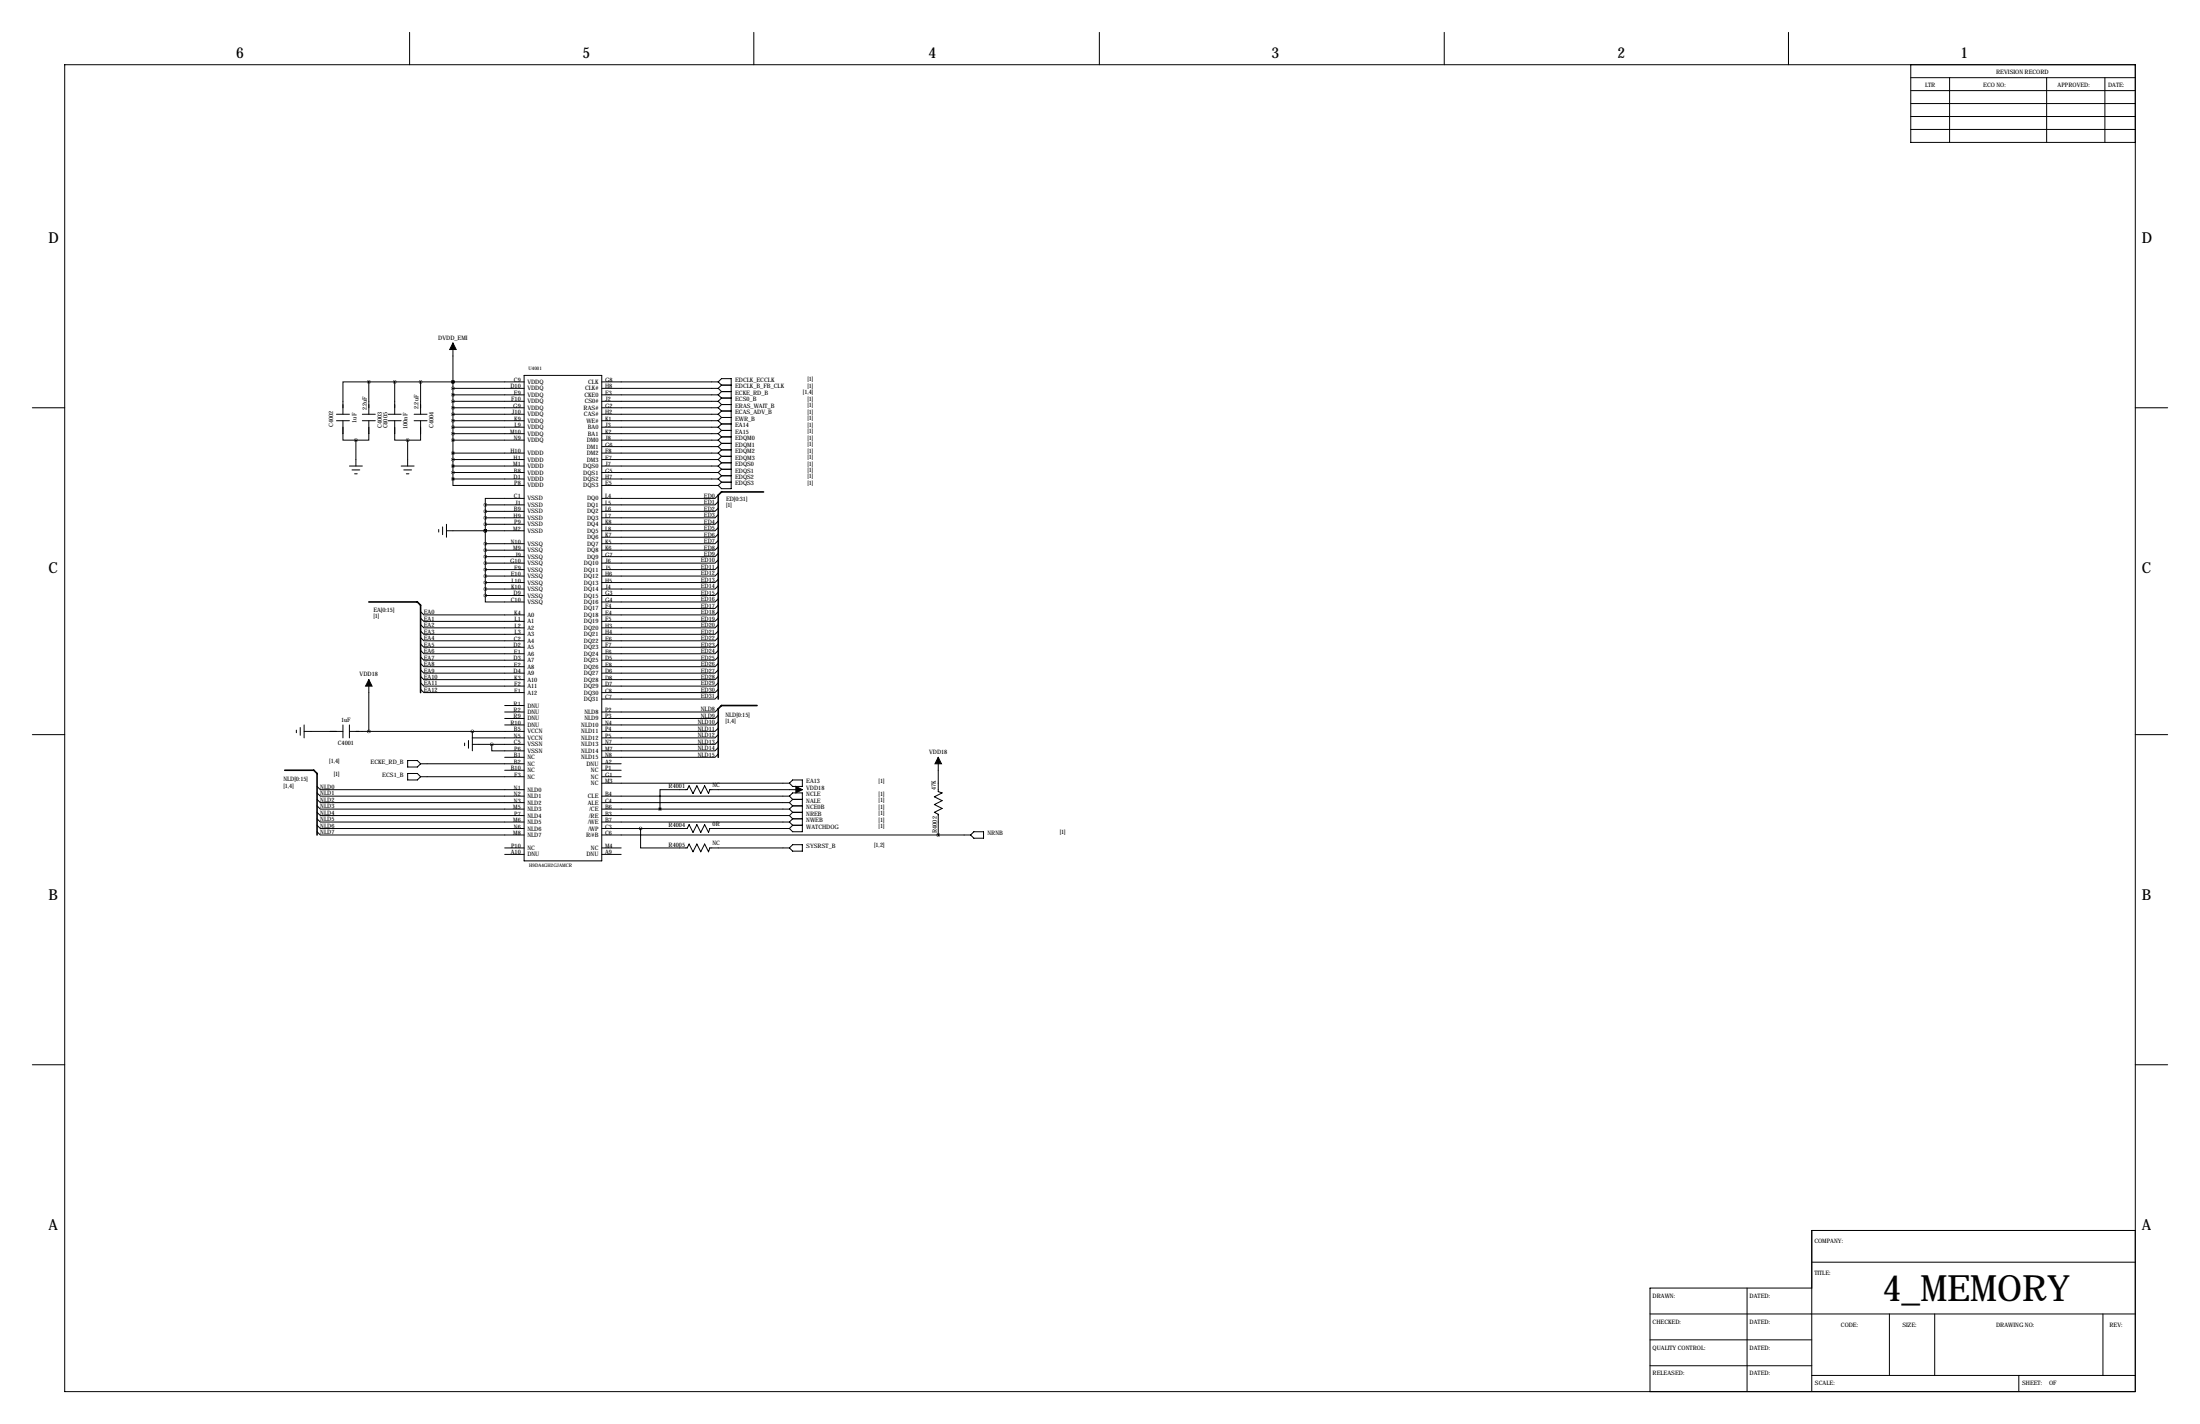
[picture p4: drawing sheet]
<svg xmlns="http://www.w3.org/2000/svg" width="864mm" height="559mm" viewBox="0 0 864 559" stroke-linecap="round" stroke-linejoin="round" font-family="sans-serif">
<g fill="none" stroke="#000" stroke-width=".39">
<path d="M160.8 12.7v12.7M295.9 12.7v12.7M431.5 12.7v12.7M566.9 12.7v12.7M702.1 12.7v12.7M25.4 25.4h812.8v520.7h-812.8zM750.1 25.4v30.5h88.1M750.1 35.6h88.1M750.1 30.5h88.1M765.3 30.5v25.4M803.4 30.5v25.4M826.3 30.5v25.4"/>
<path d="M750.1 50.8h88.1M750.1 45.7h88.1M750.1 40.6h88.1M177.8 134.6v53.4M144.8 149.9h-10.2v12.7M144.8 149.9v12.7M144.8 149.9h60.9M154.9 149.9v12.7M165.1 149.9v12.7M177.8 149.9h.1M177.8 152.4h27.9M177.8 154.9h27.9"/>
<path d="M177.8 157.5h27.9M205.7 147.3h30.5v190.5h-30.5zM236.2 149.9h45.7M236.2 152.4h45.7M236.2 154.9h45.7M236.2 157.5h45.7M281.9 149.9l1.3-1.3h3.8v43.2h-3.8l-1.3-1.3M281.9 157.5l1.3 1.3M281.9 154.9l1.3 1.3M281.9 152.4l1.3 1.3M281.9 149.9l1.3 1.2M283.2 158.8h3.8"/>
<path d="M283.2 158.8l-1.3 1.2M283.2 156.2h3.8M283.2 156.2l-1.3 1.3M283.2 153.7h3.8M283.2 153.7l-1.3 1.2M283.2 151.1h3.8M283.2 151.1l-1.3 1.3M12.7 160h12.7M132.1 162.6h5.1M132.1 165.1h5.1M134.6 165.1v7.6h5.1M139.7 172.7v10.2"/>
<path d="M142.2 162.6h5.1M142.2 165.1h5.1M144.8 165.1v7.6h-5.1M152.4 162.6h5.1M152.4 165.1h5.1M154.9 165.1v7.6h5.1M160 172.7v10.2M162.6 162.6h5M162.6 165.1h5M165.1 165.1v7.6h-5.1M177.8 160h27.9M177.8 162.6h27.9"/>
<path d="M177.8 165.1h27.9M177.8 167.6h27.9M177.8 170.2h27.9M177.8 172.7h27.9M177.8 177.8h27.9M236.2 160h45.7M236.2 162.6h45.7M236.2 165.1h45.7M236.2 167.6h45.7M236.2 170.2h45.7M236.2 172.7h45.7M236.2 175.3h45.7"/>
<path d="M236.2 177.8h45.7M281.9 177.8l1.3 1.3M281.9 175.3l1.3 1.2M281.9 172.7l1.3 1.3M281.9 170.2l1.3 1.2M281.9 167.6l1.3 1.3M281.9 165.1l1.3 1.3M281.9 162.6l1.3 1.2M281.9 160l1.3 1.3M283.2 179.1h3.8M283.2 179.1l-1.3 1.2M283.2 176.5h3.8"/>
<path d="M283.2 176.5l-1.3 1.3M283.2 174h3.8M283.2 174l-1.3 1.3M283.2 171.4h3.8M283.2 171.4l-1.3 1.3M283.2 168.9h3.8M283.2 168.9l-1.3 1.3M283.2 166.4h3.8M283.2 166.4l-1.3 1.2M283.2 163.8h3.8M283.2 163.8l-1.3 1.3M283.2 161.3h3.8"/>
<path d="M283.2 161.3l-1.3 1.3M838.2 160h12.7M137.2 182.9h5M138.2 184.4h3M139.2 185.9h1M157.5 182.9h5.1M158.5 184.4h3M159.5 185.9h1M177.8 188v2.5h27.9M177.8 188h27.9M177.8 180.3h27.9M177.8 182.9h27.9"/>
<path d="M177.8 185.4h27.9M190.5 198.1h15.2M190.5 198.1v35.6M205.7 195.6h-15.2v2.5M236.2 188h45.7M236.2 180.3h45.7M236.2 182.9h45.7M236.2 185.4h45.7M236.2 190.5h45.7M281.9 199.4l-1.2 1.3h-44.5M281.9 194.3l-1.2 1.3h-44.5M281.9 196.8l-1.2 1.3h-44.5"/>
<path d="M281.9 188l1.3 1.2M281.9 185.4l1.3 1.3M281.9 182.9l1.3 1.2M281.9 180.3l1.3 1.3M283.2 181.6l-1.3 1.3M283.2 186.7l-1.3 1.3M283.2 189.2h3.8M283.2 189.2l-1.3 1.3M283.2 186.7h3.8M283.2 184.1h3.8M283.2 184.1l-1.3 1.3M283.2 181.6h3.8"/>
<path d="M172.2 207.8v1M173.7 206.8v3M175.3 208.3h30.4M175.3 205.7v5.1M190.5 208.3h.1M190.5 200.7h15.2M190.5 205.7h15.2M190.5 213.4h15.2M190.5 215.9h15.2M190.5 218.4h15.2M190.5 203.2h15.2M281.9 217.2l-1.2 1.2h-44.5"/>
<path d="M281.9 201.9l-1.2 1.3h-44.5M281.9 207l-1.2 1.3h-44.5M281.9 219.7l-1.2 1.3h-44.5M281.9 209.6l-1.2 1.2h-44.5M281.9 212.1l-1.2 1.3h-44.5M281.9 204.5l-1.2 1.2h-44.5M281.9 214.6l-1.2 1.3h-44.5M190.5 233.7v2.5h15.2M190.5 221h15.2M190.5 223.5h15.2M190.5 226.1h15.2M190.5 228.6h15.2"/>
<path d="M190.5 231.1h15.2M190.5 233.7h15.2M281.9 222.2l-1.2 1.3h-44.5M281.9 232.4l-1.2 1.3h-44.5M281.9 224.8l-1.2 1.3h-44.5M281.9 229.9l-1.2 1.2h-44.5M281.9 227.3l-1.2 1.3h-44.5M281.9 234.9l-1.2 1.3h-44.5M281.9 237.5l-1.2 1.3h-44.5M165.1 242.6l1.3 1.2h39.3M165.1 240l1.3 1.3h39.3M165.1 245.1l1.3 1.3h39.3"/>
<path d="M165.1 247.6l1.3 1.3h39.3M165.1 250.2l1.3 1.3h39.3M165.1 252.7l1.3 1.3h39.3M165.1 255.3l1.3 1.2h39.3M165.1 257.8l1.3 1.3h39.3M281.9 240l-1.2 1.3h-44.5M281.9 242.6l-1.2 1.2h-44.5M281.9 245.1l-1.2 1.3h-44.5M281.9 247.6l-1.2 1.3h-44.5M281.9 250.2l-1.2 1.3h-44.5M281.9 252.7l-1.2 1.3h-44.5M281.9 255.3l-1.2 1.2h-44.5"/>
<path d="M281.9 257.8l-1.2 1.3h-44.5M144.8 266.7v20.3M165.1 260.3l1.3 1.3h39.3M165.1 262.9l1.3 1.3h39.3M165.1 265.4l1.3 1.3h39.3M165.1 268l1.3 1.2h39.3M165.1 270.5l1.3 1.3h39.3M198.1 279.4h7.6M198.1 276.9h7.6M281.9 278.1l-1.2 1.3h-44.5M281.9 260.3l-1.2 1.3h-44.5M281.9 262.9l-1.2 1.3h-44.5"/>
<path d="M281.9 265.4l-1.2 1.3h-44.5M281.9 268l-1.2 1.2h-44.5M281.9 270.5l-1.2 1.3h-44.5M281.9 273l-1.2 1.3h-44.5M12.7 288.3h12.7M116.3 286.5v1M117.9 285.5v3M119.4 287h15.2M119.4 284.5v5.1M134.6 284.5v5.1M137.2 287h68.5M137.2 284.5v5.1"/>
<path d="M160 298.4h3.8l1.3 1.3-1.3 1.3h-3.8zM165.1 299.7h40.6M182.4 291.6v1M183.9 290.6v3M185.4 287v2.6h20.3M185.4 292.1h20.3M185.4 289.6v5M193 292.1v2.5h12.7M198.1 284.5h7.6M198.1 281.9h7.6M198.1 297.2h7.6M236.2 299.7h7.6"/>
<path d="M281.9 295.9l-1.2 1.3h-44.5M281.9 293.4l-1.2 1.2h-44.5M281.9 290.8l-1.2 1.3h-44.5M281.9 288.3l-1.2 1.3h-44.5M281.9 285.8l-1.2 1.2h-44.5M281.9 283.2l-1.2 1.3h-44.5M281.9 280.7l-1.2 1.2h-44.5M368.3 297.2v13.4l1.5 .5-3 1.6 3 1.5-3 1.5 3 1.5-3 1.6 1.5 .7v8.2M838.2 288.3h12.7M124.5 311.1l1.2 1.3h80M124.5 318.8l1.2 1.2h80M124.5 308.6l1.2 1.3h80"/>
<path d="M124.5 313.7l1.2 1.3h80M124.5 316.2l1.2 1.3h80M160 303.5h3.8l1.3 1.3-1.3 1.3h-3.8zM165.1 304.8h40.6M198.1 302.3h7.6M236.2 304.8h7.6M236.2 307.3h73.7M236.2 302.3h7.6M236.2 312.4h73.7M236.2 315h73.7M236.2 317.5h73.7M309.9 312.4l1.2-1.3h3.9v15.3h-3.9l-1.2-1.3"/>
<path d="M309.9 317.5l1.2 1.3M309.9 315l1.2 1.2M309.9 312.4l1.2 1.3M311.1 306.1h3.9v2.5h-3.9l-1.2-1.3zM311.1 318.8h3.9M311.1 318.8l-1.2 1.2M311.1 316.2h3.9M311.1 316.2l-1.2 1.3M311.1 313.7h3.9M311.1 313.7l-1.2 1.3M315 309.9h-36.4l-.5 1.5-1.5-3-1.5 3-1.5-3-1.6 3-1.5-3-.8 1.5h-10.6v7.6M124.5 326.4l1.2 1.3h80"/>
<path d="M124.5 321.3l1.2 1.3h80M124.5 323.8l1.2 1.3h80M198.1 335.3h7.6M198.1 332.7h7.6M236.2 335.3h7.6M236.2 332.7h7.6M236.2 320h73.7M236.2 322.6h73.7M236.2 325.1h33.5l.8-1.5 1.5 3 1.6-3 1.5 3 1.5-3 1.5 3 .5-1.5h31.3M236.2 327.7h144.8M251.5 325.1v7.6h18.2l.8-1.5 1.5 3.1 1.6-3.1 1.5 3.1 1.5-3.1 1.5 3.1 .5-1.6h31.3M309.9 322.6l1.2 1.2"/>
<path d="M309.9 320l1.2 1.3M311.1 331.5h3.9v2.5h-3.9l-1.2-1.3zM311.1 323.8h3.9M311.1 323.8l-1.2 1.3M311.1 321.3h3.9M311.1 321.3l-1.2 1.3M382.3 326.4h3.8v2.5h-3.8l-1.3-1.2zM12.7 417.8h12.7M838.2 417.8h12.7M711.2 495.3h127M838.2 482.9h-127v63.2M647.7 515.6h190.5"/>
<path d="M685.8 505.5v40.6M711.2 505.5h-63.5v40.6M741.7 515.6v24.2M759.5 515.6v24.2M825.5 515.6v24.2M647.7 535.9h63.5M647.7 525.8h63.5M711.2 539.8h127M792.5 539.8v6.3"/>
</g>
<path d="M177.8 134.6l1.3 2.6h-2.6zM144.8 266.7l1.2 2.5h-2.5zM368.3 297.2l1.3 2.5h-2.6zM312.4 308.6l2.6 1.3-2.6 1.2z" fill="#000" stroke="#000" stroke-width=".39"/>
<path d="M160 172.7a.05 .05 0 0 0 .1 0 .05 .05 0 0 0-.1 0zM144.7 149.9a.05 .05 0 0 0 .1 0 .05 .05 0 0 0-.1 0zM154.9 149.9a.05 .05 0 0 0 .1 0 .05 .05 0 0 0-.1 0zM185.4 287a.05 .05 0 0 0 .1 0 .05 .05 0 0 0-.1 0zM144.7 287a.05 .05 0 0 0 .1 0 .05 .05 0 0 0-.1 0zM193 292.1a.05 .05 0 0 0 .1 0 .05 .05 0 0 0-.1 0zM251.4 325.1a.05 .05 0 0 0 .1 0 .05 .05 0 0 0-.1 0zM259 317.5a.05 .05 0 0 0 .1 0 .05 .05 0 0 0-.1 0z" fill="#000" stroke="#000" stroke-width="1.3"/>
<path d="M299.7 193h-16.5l-1.3 1.3v80M144.8 236.2h19l1.3 1.3v34.3M297.2 276.9h-14l-1.3 1.2v19.1M111.8 302.3h11.4l1.3 1.2v24.2" fill="none" stroke="#000" stroke-width=".63"/>
<text font-size="14.2" x="739.1" y="510.5">4_MEMORY</text>
<g font-size="5.9">
<text x="92.7" y="22.9">6</text>
<text x="228.6" y="22.9">5</text>
<text x="364.5" y="22.9">4</text>
<text x="499.1" y="22.9">3</text>
<text x="635" y="22.9">2</text>
<text x="769.6" y="22.9">1</text>
<text x="19" y="95.2">D</text>
<text x="840.7" y="95.2">D</text>
<text x="19" y="224.8">C</text>
<text x="840.7" y="224.8">C</text>
<text x="19" y="353.1">B</text>
<text x="840.7" y="353.1">B</text>
<text x="19" y="482.6">A</text>
<text x="840.7" y="482.6">A</text>
</g>
<g font-size="2.4">
<text x="783.6" y="29.2">REVISION RECORD</text>
<text x="755.6" y="34.3">LTR</text>
<text x="778.5" y="34.3">ECO NO:</text>
<text x="807.7" y="34.3">APPROVED:</text>
<text x="827.5" y="34.3">DATE:</text>
<text x="172" y="133.3">DVDD_EMI</text>
<text x="201.8" y="149.9">C9</text>
<text x="237.5" y="149.9">G8</text>
<text x="288.5" y="149.9">EDCLK_ECCLK</text>
<text x="317" y="149.7">[1]</text>
<text x="200.4" y="152.4">D10</text>
<text x="201.8" y="154.9">E9</text>
<text x="207" y="150.7">VDDQ</text>
<text x="207" y="153.2">VDDQ</text>
<text x="207" y="155.7">VDDQ</text>
<text x="229.4" y="155.7">CKE0</text>
<text x="229.7" y="153.2">CLK#</text>
<text x="230.9" y="150.7">CLK</text>
<text x="237.5" y="152.4">H8</text>
<text x="237.5" y="154.9">E3</text>
<text x="288.5" y="154.9">ECKE_RD_B</text>
<text x="288.5" y="152.4">EDCLK_B_FB_CLK</text>
<text x="315.2" y="154.7">[1,4]</text>
<text x="317" y="152.2">[1]</text>
<text x="144" y="161" transform="rotate(-90 144 161)">2.2uF</text>
<text x="164.3" y="160.5" transform="rotate(-90 164.3 160.5)">2.2uF</text>
<text x="200.7" y="157.5">F10</text>
<text x="201.5" y="160">G9</text>
<text x="207" y="158.3">VDDQ</text>
<text x="207" y="160.8">VDDQ</text>
<text x="229.1" y="160.8">RAS#</text>
<text x="229.5" y="158.3">CS0#</text>
<text x="237.5" y="157.5">J2</text>
<text x="237.5" y="160">G2</text>
<text x="288.5" y="160">ERAS_WAIT_B</text>
<text x="288.5" y="157.5">ECS0_B</text>
<text x="317" y="159.8">[1]</text>
<text x="317" y="157.3">[1]</text>
<text x="130.8" y="167.6" transform="rotate(-90 130.8 167.6)">C4002</text>
<text x="140" y="165.9" transform="rotate(-90 140 165.9)">1uF</text>
<text x="149.9" y="167.9" transform="rotate(-90 149.9 167.9)">C4003</text>
<text x="170.2" y="167.9" transform="rotate(-90 170.2 167.9)">C4004</text>
<text x="200.9" y="162.6">J10</text>
<text x="201.9" y="165.1">K9</text>
<text x="202" y="167.6">L9</text>
<text x="207" y="163.4">VDDQ</text>
<text x="207" y="165.9">VDDQ</text>
<text x="229.2" y="163.4">CAS#</text>
<text x="230.2" y="165.9">WE#</text>
<text x="237.5" y="162.6">H2</text>
<text x="237.5" y="165.1">K1</text>
<text x="237.5" y="167.6">J3</text>
<text x="288.5" y="167.6">EA14</text>
<text x="288.5" y="165.1">EWR_B</text>
<text x="288.5" y="162.6">ECAS_ADV_B</text>
<text x="317" y="167.4">[1]</text>
<text x="317" y="164.9">[1]</text>
<text x="317" y="162.4">[1]</text>
<text x="152.1" y="168.1" transform="rotate(-90 152.1 168.1)">C4005</text>
<text x="160" y="168.3" transform="rotate(-90 160 168.3)">100nF</text>
<text x="200.3" y="170.2">M10</text>
<text x="201.8" y="172.7">N9</text>
<text x="207" y="168.4">VDDQ</text>
<text x="207" y="171">VDDQ</text>
<text x="207" y="173.5">VDDQ</text>
<text x="230.3" y="173.5">DM0</text>
<text x="230.7" y="168.4">BA0</text>
<text x="230.7" y="171">BA1</text>
<text x="237.5" y="170.2">K2</text>
<text x="237.5" y="172.7">J8</text>
<text x="288.5" y="172.7">EDQM0</text>
<text x="288.5" y="170.2">EA15</text>
<text x="317" y="172.5">[1]</text>
<text x="317" y="170">[1]</text>
<text x="200.4" y="177.8">H10</text>
<text x="207" y="178.6">VDDD</text>
<text x="230.3" y="176.1">DM1</text>
<text x="230.3" y="178.6">DM2</text>
<text x="237.5" y="175.3">G6</text>
<text x="237.5" y="177.8">F8</text>
<text x="288.5" y="177.8">EDQM2</text>
<text x="288.5" y="175.3">EDQM1</text>
<text x="317" y="177.6">[1]</text>
<text x="317" y="175.1">[1]</text>
<text x="201.5" y="182.9">M1</text>
<text x="201.6" y="180.3">H1</text>
<text x="201.8" y="185.4">B8</text>
<text x="207" y="181.1">VDDD</text>
<text x="207" y="183.7">VDDD</text>
<text x="229" y="183.7">DQS0</text>
<text x="230.3" y="181.1">DM3</text>
<text x="237.5" y="180.3">E7</text>
<text x="237.5" y="182.9">J7</text>
<text x="237.5" y="185.4">G5</text>
<text x="288.5" y="185.4">EDQS1</text>
<text x="288.5" y="182.9">EDQS0</text>
<text x="288.5" y="180.3">EDQM3</text>
<text x="317" y="185.2">[1]</text>
<text x="317" y="182.7">[1]</text>
<text x="317" y="180.1">[1]</text>
<text x="201.6" y="188">D1</text>
<text x="201.9" y="190.5">P8</text>
<text x="207" y="188.8">VDDD</text>
<text x="207" y="186.2">VDDD</text>
<text x="207" y="191.3">VDDD</text>
<text x="229" y="186.2">DQS1</text>
<text x="229" y="188.8">DQS2</text>
<text x="229" y="191.3">DQS3</text>
<text x="237.5" y="188">H7</text>
<text x="237.5" y="190.5">E5</text>
<text x="288.5" y="190.5">EDQS3</text>
<text x="288.5" y="188">EDQS2</text>
<text x="317" y="190.3">[1]</text>
<text x="317" y="187.8">[1]</text>
<text x="201.8" y="195.6">C1</text>
<text x="207" y="196.4">VSSD</text>
<text x="230.5" y="196.4">DQ0</text>
<text x="237.5" y="195.6">L4</text>
<text x="276.3" y="195.3">ED0</text>
<text x="276.3" y="197.9">ED1</text>
<text x="285" y="196.6">ED[0:31]</text>
<text x="201.6" y="203.2">H9</text>
<text x="201.8" y="200.7">B9</text>
<text x="202.2" y="198.1">J1</text>
<text x="207" y="198.9">VSSD</text>
<text x="207" y="201.5">VSSD</text>
<text x="207" y="204">VSSD</text>
<text x="230.5" y="198.9">DQ1</text>
<text x="230.5" y="201.5">DQ2</text>
<text x="230.5" y="204">DQ3</text>
<text x="237.5" y="198.1">L5</text>
<text x="237.5" y="200.7">L6</text>
<text x="237.5" y="203.2">L7</text>
<text x="276.3" y="200.4">ED2</text>
<text x="276.3" y="202.9">ED3</text>
<text x="285" y="199.1">[1]</text>
<text x="201.5" y="208.3">M2</text>
<text x="201.9" y="205.7">P9</text>
<text x="207" y="206.5">VSSD</text>
<text x="207" y="209.1">VSSD</text>
<text x="230.5" y="206.5">DQ4</text>
<text x="230.5" y="209.1">DQ5</text>
<text x="237.5" y="205.7">K8</text>
<text x="237.5" y="208.3">L8</text>
<text x="276.3" y="205.5">ED4</text>
<text x="276.3" y="208">ED5</text>
<text x="200.5" y="213.4">N10</text>
<text x="201.5" y="215.9">M9</text>
<text x="207" y="214.2">VSSQ</text>
<text x="230.5" y="211.6">DQ6</text>
<text x="230.5" y="214.2">DQ7</text>
<text x="237.5" y="210.8">K7</text>
<text x="237.5" y="213.4">K5</text>
<text x="237.5" y="215.9">K6</text>
<text x="276.3" y="210.6">ED6</text>
<text x="276.3" y="213.1">ED7</text>
<text x="276.3" y="215.6">ED8</text>
<text x="200.3" y="221">G10</text>
<text x="202.2" y="218.4">J9</text>
<text x="207" y="216.7">VSSQ</text>
<text x="207" y="219.2">VSSQ</text>
<text x="207" y="221.8">VSSQ</text>
<text x="229.2" y="221.8">DQ10</text>
<text x="230.5" y="216.7">DQ8</text>
<text x="230.5" y="219.2">DQ9</text>
<text x="237.5" y="218.4">G7</text>
<text x="237.5" y="221">J6</text>
<text x="275.1" y="220.7">ED10</text>
<text x="276.3" y="218.2">ED9</text>
<text x="200.5" y="226.1">E10</text>
<text x="201.9" y="223.5">F9</text>
<text x="207" y="224.3">VSSQ</text>
<text x="207" y="226.9">VSSQ</text>
<text x="229.2" y="224.3">DQ11</text>
<text x="229.2" y="226.9">DQ12</text>
<text x="237.5" y="223.5">J5</text>
<text x="237.5" y="226.1">H6</text>
<text x="275.1" y="223.3">ED11</text>
<text x="275.1" y="225.8">ED12</text>
<text x="200.7" y="231.1">K10</text>
<text x="200.8" y="228.6">L10</text>
<text x="201.6" y="233.7">D9</text>
<text x="207" y="229.4">VSSQ</text>
<text x="207" y="231.9">VSSQ</text>
<text x="229.2" y="229.4">DQ13</text>
<text x="229.2" y="231.9">DQ14</text>
<text x="237.5" y="228.6">H5</text>
<text x="237.5" y="231.1">J4</text>
<text x="237.5" y="233.7">G3</text>
<text x="275.1" y="228.3">ED13</text>
<text x="275.1" y="230.9">ED14</text>
<text x="275.1" y="233.4">ED15</text>
<text x="200.5" y="236.2">C10</text>
<text x="207" y="234.5">VSSQ</text>
<text x="207" y="237">VSSQ</text>
<text x="229.2" y="234.5">DQ15</text>
<text x="229.2" y="237">DQ16</text>
<text x="229.2" y="239.6">DQ17</text>
<text x="237.5" y="236.2">G4</text>
<text x="237.5" y="238.8">F4</text>
<text x="275.1" y="236">ED16</text>
<text x="275.1" y="238.5">ED17</text>
<text x="146.6" y="240">EA[0:15]</text>
<text x="146.6" y="242.6">[1]</text>
<text x="166.4" y="241">EA0</text>
<text x="166.4" y="243.6">EA1</text>
<text x="201.9" y="241.3">K4</text>
<text x="202" y="243.8">L1</text>
<text x="207" y="242.1">A0</text>
<text x="207" y="244.6">A1</text>
<text x="229.2" y="242.1">DQ18</text>
<text x="229.2" y="244.6">DQ19</text>
<text x="237.5" y="241.3">E4</text>
<text x="237.5" y="243.8">F5</text>
<text x="275.1" y="241">ED18</text>
<text x="275.1" y="243.6">ED19</text>
<text x="166.4" y="246.1">EA2</text>
<text x="166.4" y="248.7">EA3</text>
<text x="166.4" y="251.2">EA4</text>
<text x="201.8" y="251.5">C2</text>
<text x="202" y="246.4">L2</text>
<text x="202" y="248.9">L3</text>
<text x="207" y="247.2">A2</text>
<text x="207" y="249.7">A3</text>
<text x="229.2" y="247.2">DQ20</text>
<text x="229.2" y="249.7">DQ21</text>
<text x="237.5" y="246.4">H3</text>
<text x="237.5" y="248.9">H4</text>
<text x="237.5" y="251.5">E6</text>
<text x="275.1" y="246.1">ED20</text>
<text x="275.1" y="248.7">ED21</text>
<text x="275.1" y="251.2">ED22</text>
<text x="166.4" y="253.7">EA5</text>
<text x="166.4" y="256.3">EA6</text>
<text x="201.6" y="254">D2</text>
<text x="201.8" y="256.5">E1</text>
<text x="207" y="252.3">A4</text>
<text x="207" y="254.8">A5</text>
<text x="207" y="257.3">A6</text>
<text x="229.2" y="252.3">DQ22</text>
<text x="229.2" y="254.8">DQ23</text>
<text x="229.2" y="257.3">DQ24</text>
<text x="237.5" y="254">F7</text>
<text x="237.5" y="256.5">F6</text>
<text x="275.1" y="253.7">ED23</text>
<text x="275.1" y="256.3">ED24</text>
<text x="166.4" y="258.8">EA7</text>
<text x="166.4" y="261.4">EA8</text>
<text x="166.4" y="263.9">EA9</text>
<text x="201.6" y="259.1">D3</text>
<text x="201.8" y="261.6">E2</text>
<text x="207" y="259.9">A7</text>
<text x="207" y="262.4">A8</text>
<text x="229.2" y="259.9">DQ25</text>
<text x="229.2" y="262.4">DQ26</text>
<text x="237.5" y="259.1">D5</text>
<text x="237.5" y="261.6">E8</text>
<text x="275.1" y="258.8">ED25</text>
<text x="275.1" y="261.4">ED26</text>
<text x="275.1" y="263.9">ED27</text>
<text x="141.2" y="265.4">VDD18</text>
<text x="166.4" y="266.4">EA10</text>
<text x="166.4" y="269">EA11</text>
<text x="201.6" y="264.2">D4</text>
<text x="201.9" y="266.7">K3</text>
<text x="201.9" y="269.2">F2</text>
<text x="207" y="265">A9</text>
<text x="207" y="267.5">A10</text>
<text x="229.2" y="265">DQ27</text>
<text x="229.2" y="267.5">DQ28</text>
<text x="237.5" y="264.2">D6</text>
<text x="237.5" y="266.7">D8</text>
<text x="237.5" y="269.2">D7</text>
<text x="275.1" y="266.4">ED28</text>
<text x="275.1" y="269">ED29</text>
<text x="166.4" y="271.5">EA12</text>
<text x="201.9" y="271.8">F1</text>
<text x="207" y="270">A11</text>
<text x="207" y="272.6">A12</text>
<text x="229.2" y="270">DQ29</text>
<text x="229.2" y="272.6">DQ30</text>
<text x="229.2" y="275.1">DQ31</text>
<text x="237.5" y="271.8">C8</text>
<text x="237.5" y="274.3">C7</text>
<text x="275.1" y="271.5">ED30</text>
<text x="275.1" y="274.1">ED31</text>
<text x="201.6" y="281.9">R9</text>
<text x="201.6" y="279.4">R2</text>
<text x="201.6" y="276.9">R1</text>
<text x="207" y="280.2">DNU</text>
<text x="207" y="277.7">DNU</text>
<text x="229.4" y="280.2">NLD8</text>
<text x="237.5" y="281.9">P3</text>
<text x="237.5" y="279.4">P2</text>
<text x="275.1" y="279.1">NLD8</text>
<text x="275.1" y="281.7">NLD9</text>
<text x="284.7" y="281.2">NLD[0:15]</text>
<text x="133.9" y="283.3">1uF</text>
<text x="200.4" y="284.5">R10</text>
<text x="201.8" y="287">B5</text>
<text x="207" y="287.8">VCCN</text>
<text x="207" y="285.3">DNU</text>
<text x="207" y="282.7">DNU</text>
<text x="228.2" y="285.3">NLD10</text>
<text x="228.2" y="287.8">NLD11</text>
<text x="229.4" y="282.7">NLD9</text>
<text x="237.5" y="284.5">N4</text>
<text x="237.5" y="287">P4</text>
<text x="273.9" y="284.2">NLD10</text>
<text x="273.9" y="286.8">NLD11</text>
<text x="284.7" y="283.7">[1,4]</text>
<text x="132.6" y="292.4">C4001</text>
<text x="201.8" y="289.6">N5</text>
<text x="201.8" y="292.1">C5</text>
<text x="207" y="290.4">VCCN</text>
<text x="207" y="292.9">VSSN</text>
<text x="228.2" y="292.9">NLD13</text>
<text x="228.2" y="290.4">NLD12</text>
<text x="237.5" y="292.1">N7</text>
<text x="237.5" y="289.6">P5</text>
<text x="273.9" y="289.3">NLD12</text>
<text x="273.9" y="291.8">NLD13</text>
<text x="129.3" y="299.5">[1,4]</text>
<text x="145.5" y="299.7">ECKE_RD_B</text>
<text x="201.8" y="297.2">B1</text>
<text x="201.8" y="299.7">B2</text>
<text x="201.9" y="294.6">P6</text>
<text x="207" y="295.4">VSSN</text>
<text x="207" y="298">NC</text>
<text x="228.2" y="295.4">NLD14</text>
<text x="228.2" y="298">NLD15</text>
<text x="237.5" y="299.7">A2</text>
<text x="237.5" y="294.6">M7</text>
<text x="237.5" y="297.2">N8</text>
<text x="273.9" y="294.4">NLD14</text>
<text x="273.9" y="296.9">NLD15</text>
<text x="364.7" y="295.9">VDD18</text>
<text x="131" y="304.6">[1]</text>
<text x="150.1" y="304.8">ECS1_B</text>
<text x="200.5" y="302.3">B10</text>
<text x="201.9" y="304.8">F3</text>
<text x="207" y="305.6">NC</text>
<text x="207" y="303.1">NC</text>
<text x="207" y="300.5">NC</text>
<text x="230.2" y="300.5">DNU</text>
<text x="232" y="305.6">NC</text>
<text x="232" y="303.1">NC</text>
<text x="237.5" y="304.8">G1</text>
<text x="237.5" y="302.3">P1</text>
<text x="111.3" y="306.6">NLD[0:15]</text>
<text x="111.3" y="309.1">[1,4]</text>
<text x="125.7" y="309.6">NLD0</text>
<text x="201.8" y="309.9">N1</text>
<text x="207" y="310.7">NLD0</text>
<text x="232" y="308.1">NC</text>
<text x="237.5" y="307.3">M3</text>
<text x="262.4" y="309.4">R4001</text>
<text x="279.7" y="308.9">NC</text>
<text x="316.4" y="309.9">VDD18</text>
<text x="316.5" y="307.3">EA13</text>
<text x="344.9" y="307.1">[1]</text>
<text x="367.3" y="310" transform="rotate(-90 367.3 310)">47K</text>
<text x="125.7" y="312.2">NLD1</text>
<text x="125.7" y="314.7">NLD2</text>
<text x="125.7" y="317.2">NLD3</text>
<text x="201.5" y="317.5">M5</text>
<text x="201.8" y="312.4">N2</text>
<text x="201.8" y="315">N3</text>
<text x="207" y="313.2">NLD1</text>
<text x="207" y="315.8">NLD2</text>
<text x="230.7" y="313.2">CLE</text>
<text x="230.7" y="315.8">ALE</text>
<text x="237.5" y="312.4">B4</text>
<text x="237.5" y="315">C4</text>
<text x="237.5" y="317.5">B6</text>
<text x="316.5" y="317.5">NCE0B</text>
<text x="316.5" y="315">NALE</text>
<text x="316.5" y="312.4">NCLE</text>
<text x="344.9" y="317.3">[1]</text>
<text x="344.9" y="314.8">[1]</text>
<text x="344.9" y="312.2">[1]</text>
<text x="125.7" y="319.8">NLD4</text>
<text x="125.7" y="322.3">NLD5</text>
<text x="201.5" y="322.6">M6</text>
<text x="201.9" y="320">P7</text>
<text x="207" y="318.3">NLD3</text>
<text x="207" y="320.8">NLD4</text>
<text x="207" y="323.4">NLD5</text>
<text x="230.9" y="323.4">/WE</text>
<text x="231.3" y="320.8">/RE</text>
<text x="231.4" y="318.3">/CE</text>
<text x="237.5" y="320">B3</text>
<text x="237.5" y="322.6">B7</text>
<text x="316.5" y="322.6">NWEB</text>
<text x="316.5" y="320">NREB</text>
<text x="344.9" y="322.4">[1]</text>
<text x="344.9" y="319.8">[1]</text>
<text x="125.7" y="324.9">NLD6</text>
<text x="125.7" y="327.4">NLD7</text>
<text x="201.5" y="327.7">M8</text>
<text x="201.8" y="325.1">N6</text>
<text x="207" y="325.9">NLD6</text>
<text x="207" y="328.5">NLD7</text>
<text x="230.1" y="328.5">R/#B</text>
<text x="231" y="325.9">/WP</text>
<text x="237.5" y="325.1">C3</text>
<text x="237.5" y="327.7">C6</text>
<text x="262.4" y="324.6">R4004</text>
<text x="279.8" y="324.2">0R</text>
<text x="316.5" y="325.1">WATCHDOG</text>
<text x="344.9" y="324.9">[1]</text>
<text x="367.8" y="326.9" transform="rotate(-90 367.8 326.9)">R4002</text>
<text x="387.6" y="327.7">NRNB</text>
<text x="416" y="327.5">[1]</text>
<text x="200.5" y="335.3">A10</text>
<text x="200.7" y="332.7">P10</text>
<text x="207" y="333.5">NC</text>
<text x="232" y="333.5">NC</text>
<text x="237.5" y="335.3">A9</text>
<text x="237.5" y="332.7">M4</text>
<text x="262.4" y="332.2">R4005</text>
<text x="279.7" y="331.8">NC</text>
<text x="316.5" y="332.7">SYSRST_B</text>
<text x="343.1" y="332.5">[1,2]</text>
<text x="207" y="336.1">DNU</text>
<text x="230.2" y="336.1">DNU</text>
<text x="712.2" y="487.7">COMPANY:</text>
<text x="712.2" y="500.4">TITLE:</text>
<text x="648.7" y="509.3">DRAWN:</text>
<text x="686.8" y="509.3">DATED:</text>
<text x="648.7" y="519.4">CHECKED:</text>
<text x="686.8" y="519.4">DATED:</text>
<text x="722.6" y="520.7">CODE:</text>
<text x="746.8" y="520.7">SIZE:</text>
<text x="783.6" y="520.7">DRAWING NO:</text>
<text x="828" y="520.7">REV:</text>
<text x="648.7" y="529.6">QUALITY CONTROL:</text>
<text x="686.8" y="529.6">DATED:</text>
<text x="648.7" y="539.8">RELEASED:</text>
<text x="686.8" y="539.8">DATED:</text>
<text x="712.5" y="543.6">SCALE:</text>
<text x="793.7" y="543.6">SHEET:</text>
<text x="804.3" y="543.6">OF</text>
</g>
<g font-size="1.9">
<text x="207.5" y="145.3">U4001</text>
<text x="207.8" y="340.4">H9DA4GH2GJAMCR</text>
</g>
</svg>
